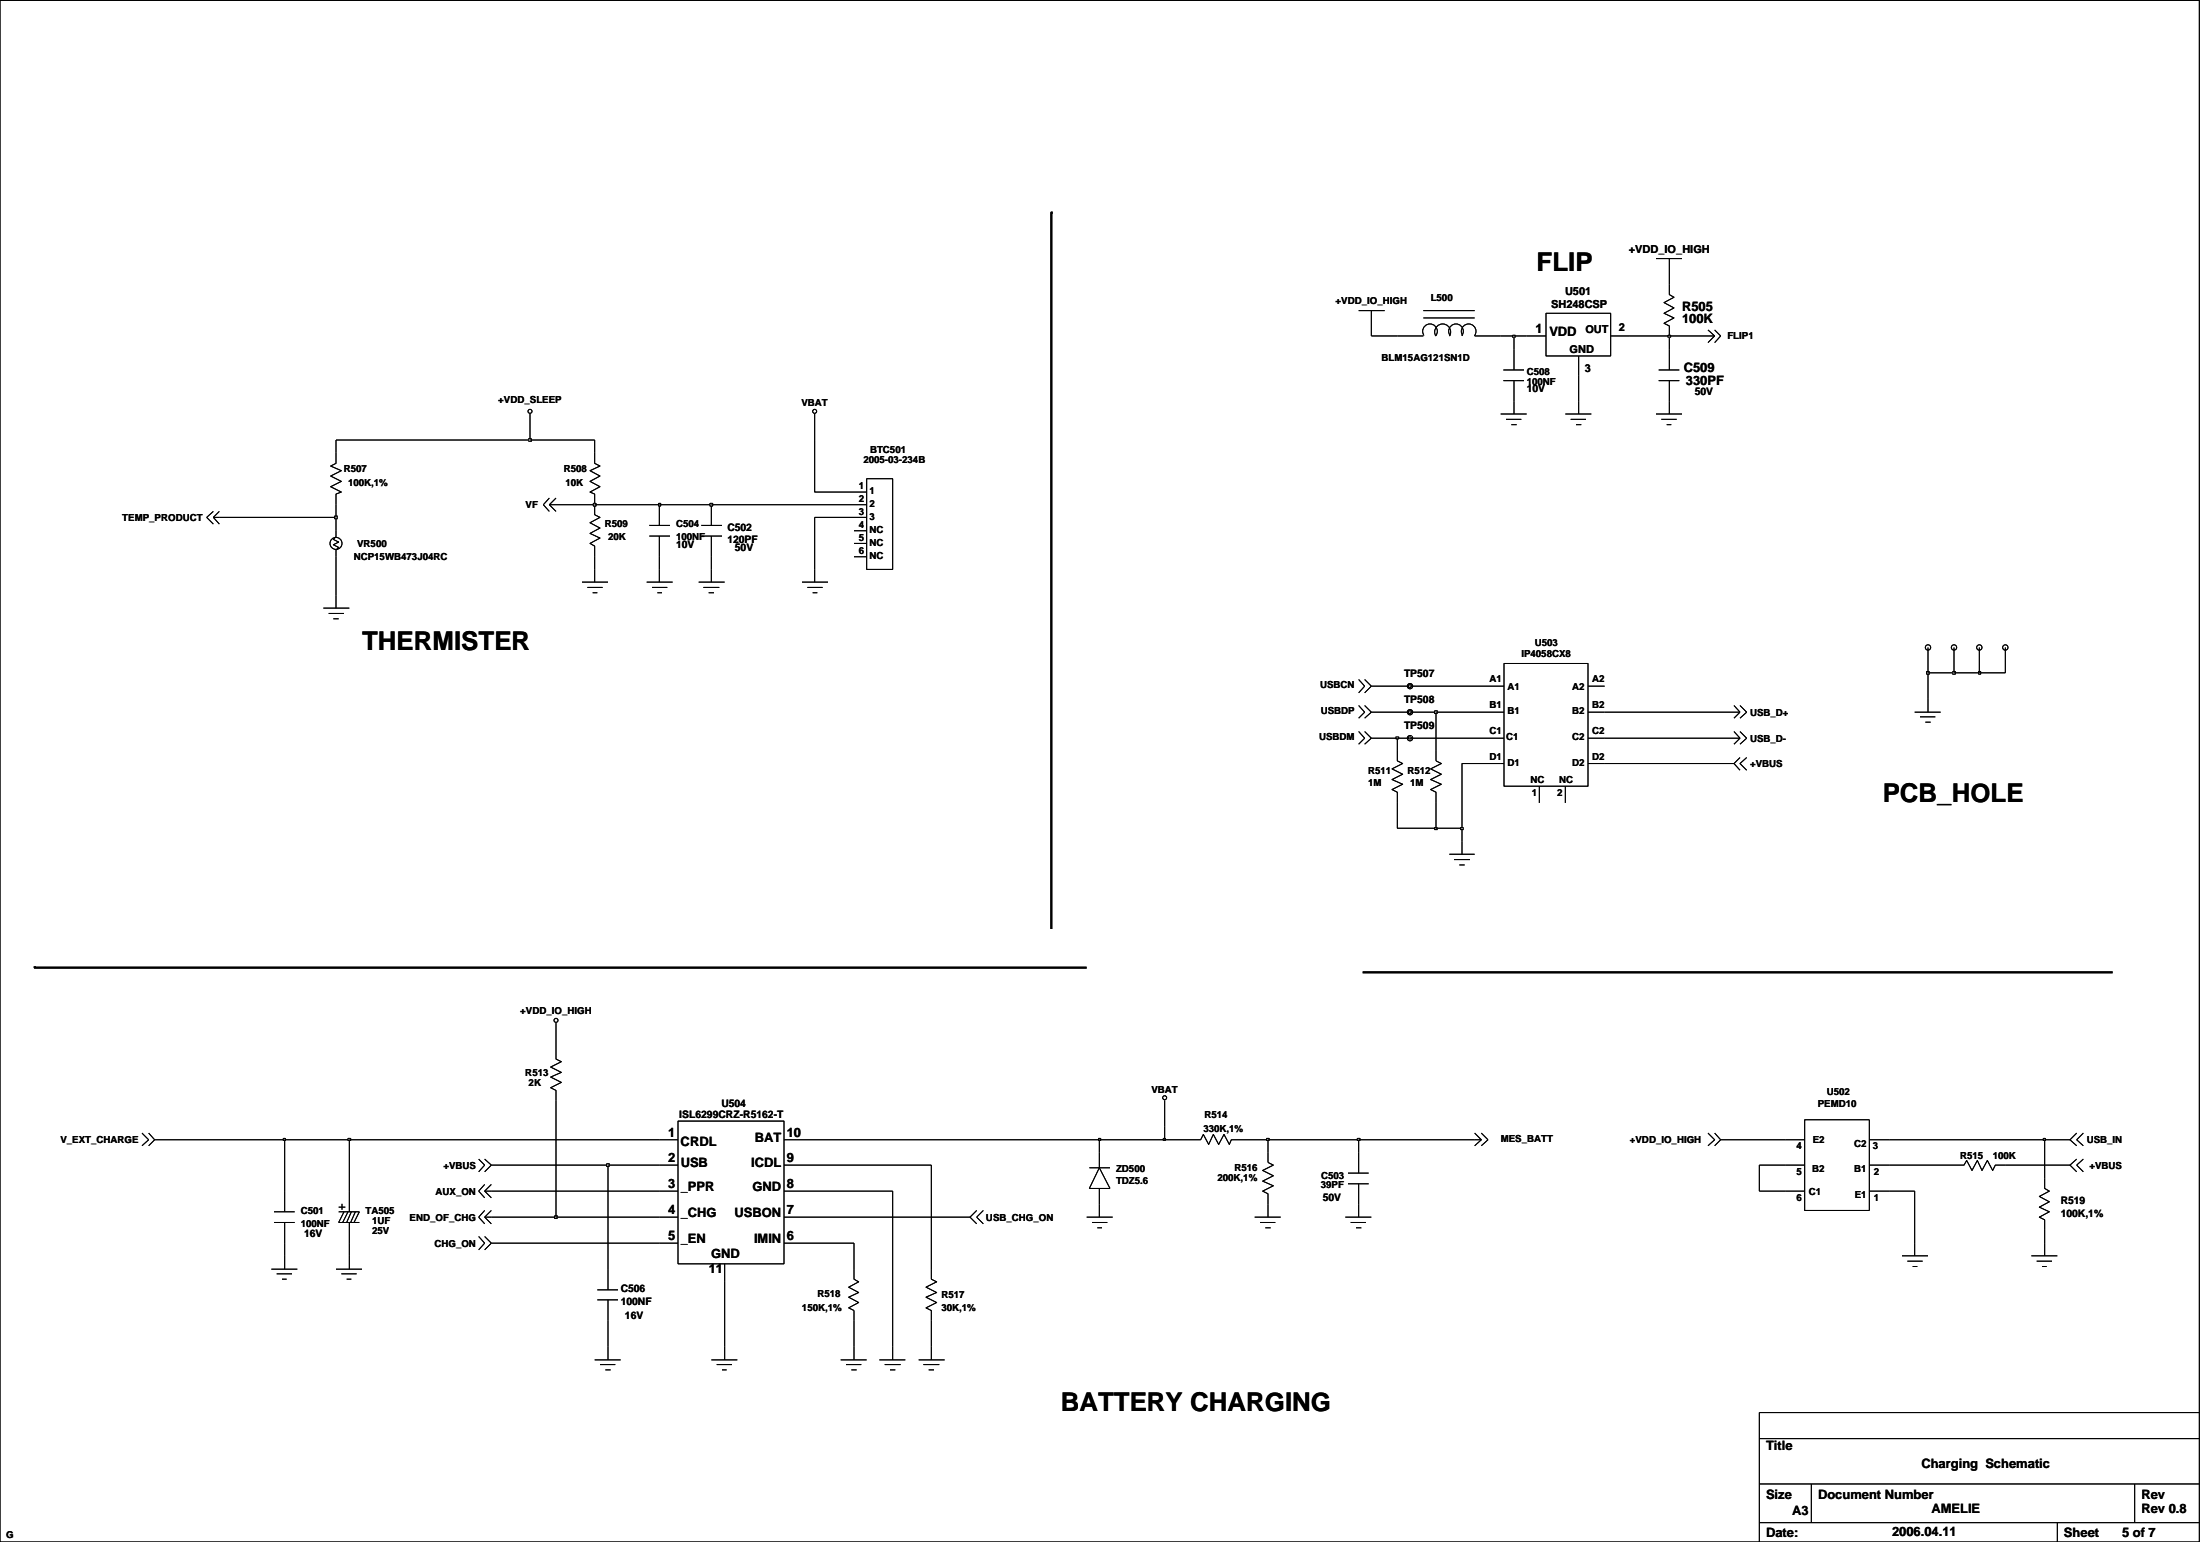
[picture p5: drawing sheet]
<svg xmlns="http://www.w3.org/2000/svg" width="279mm" height="196mm" viewBox="0 0 279 196" stroke-linecap="round" stroke-linejoin="round" font-family="sans-serif">
<g fill="none" stroke="#000" stroke-width=".13">
<path d="M172.6 39.4h3.3M174.2 39.4v3.2M180.8 39.4h6.5M196.3 39.8h8.3v5.4h-8.3zM210.3 32.8h3.3M212 32.8v4.6l.6 .3-1.3 .7 1.3 .7-1.3 .7 1.3 .6-1.3 .6 .7 .4v1.2M42.7 57.5v1.3l-.7 .4 1.3 .5-1.3 .7 1.3 .7-1.3 .7 1.3 .7-.6 .2v1.4M67.3 52.5v3.3M75.5 57.5v1.3l.7 .4-1.3 .5 1.3 .7-1.3 .7 1.3 .7-1.3 .7 .6 .2v2.6l.7 .4-1.3 .6 1.3 .7-1.3 .7 1.3 .6-1.3 .7 .6 .3v1.4M103.5 52.5v3.3M177.5 42.6h3.3M180.8 40.4h6.5"/>
<path d="M180.8 42.6a.93 .93 0 0 1 .2-1.3 .93 .93 0 0 1 1.3 .1 .93 .93 0 0 1 0 1.2M182.3 42.7a1.02 1.02 0 0 1 .9-1.6 1.02 1.02 0 0 1 .9 1.6M184.1 42.6a.93 .93 0 0 1 .2-1.3 .93 .93 0 0 1 1.3 .1 .93 .93 0 0 1 0 1.2M185.8 42.6a.93 .93 0 0 1 .1-1.3 .93 .93 0 0 1 1.3 .1 .93 .93 0 0 1 .1 1.2M187.3 42.6h3.3M190.6 52.5h3.3M190.9 48.3h2.6M190.9 47h2.6M191.3 53.2h1.9M191.9 53.9h.7M192.3 44.3v2.7M192.3 48.3v4.2"/>
<path d="M193.9 42.6h2.4M198.8 52.5h3.3M199.5 53.2h1.9M200.2 53.9h.6M200.5 45.2v2.4M200.5 50.9v1.6M204.6 42.6h2.4M210.3 52.5h3.3M210.7 48.3h2.6M210.7 47h2.6M211 53.2h1.9M211.7 53.9h.6"/>
<path d="M212 44.3v2.7M212 48.3v4.2M216.9 42.6h.9M216.9 41.9l.9 .7M217.8 41.9l.7 .7-.7 .9M217.8 42.6l-.9 .9M27.1 64.9l-.9 .8 .9 .8M27.1 65.7l.8 .8M27.1 65.7h.8M27.9 64.9l-.8 .8M41.1 77.2h3.3M41.7 77.9h2"/>
<path d="M42.3 78.5h.7M42.7 67.4v.7l-.4 .4 .7 .3-.7 .3 .7 .4-.3 .3v.9M42.7 75.6v1.6M69.8 63.2l-.8 .9 .8 .8M69.8 64.1h.8M70.6 63.2l-.8 .9 .8 .8M73.9 73.9h3.3M74.6 74.6h1.9M75.3 75.2h.6M75.5 72.3v1.6M82.1 73.9h3.3M82.5 66.7h2.6"/>
<path d="M82.5 68h2.6M82.8 74.6h2M83.5 75.2h.6M83.7 64.1v2.6M83.7 68v2.7M83.7 72.3v1.6M88.7 73.9h3.3M89.1 66.7h2.6M89.1 68h2.6M89.3 74.6h2.1M90 75.2h.7M90.3 64.1v2.6"/>
<path d="M90.3 68v2.7M90.3 72.3v1.6M101.9 73.9h3.3M102.5 74.6h2M103.2 75.2h.6M103.5 72.3v1.6M108.5 64.1h1.6M108.5 65.7h1.6M108.5 62.5h1.6M108.5 69h1.6M108.5 67.4h1.6M108.5 70.7h1.6"/>
<path d="M110.1 60.8h3.3v11.5h-3.3zM172.6 89.5l.7 .9-.7 .8M172.6 92.8l.7 .9-.7 .8M172.6 86.2l.7 .9-.7 .8M173.3 89.5l.9 .9-.9 .8M173.3 92.8l.9 .9-.9 .8M173.3 86.2l.9 .9-.9 .8M177.5 95.3v1.3l.6 .3-1.3 .7 1.3 .7-1.3 .6 1.3 .6-1.3 .7 .7 .4v1.3M182.4 95.3v1.3l.6 .3-1.3 .7 1.3 .7-1.3 .6 1.3 .6-1.3 .7 .7 .4v1.3M189 90.4h2M189 93.7h2M189 96.9h2"/>
<path d="M189 87.1h2M191 84.2h10.7v15.6h-10.7zM195.5 99.8v2.1M198.8 99.8v2.1M201.7 90.4h2.1M201.7 93.7h2.1M201.7 96.9h2.1M201.7 87.1h2.1M220.2 92.8l.8 .9-.8 .8M220.2 89.5l.8 .9M220.2 90.4h.8M220.2 93.7h.8"/>
<path d="M221 89.5l.8 .9-.8 .8M221 90.4l-.8 .8M221 96.2l-.8 .7 .8 .9M221 92.8l.8 .9-.8 .8M221.8 96.2l-.8 .7 .8 .9M243.2 90.4h3.3M243.8 91h2M244.5 91.7h.7M244.9 88.7v1.7M184.1 108.4h3.2M184.7 109.1h2M185.3 109.8h.7"/>
<path d="M185.7 106.8v1.6M70.6 129.8v4.6l.7 .4-1.4 .6 1.4 .7-1.4 .6 1.4 .7-1.4 .7 .7 .3v1.3M147.9 139.7v3.3M18 143.8l.9 .9-.9 .7M18.9 143.8l.7 .9-.7 .7M34.8 155.2h2.6M34.8 153.8h2.6M36.2 151.2v2.6M36.2 155.2v5.9M43 153.8h2.6l-.6 1.4M43 153.2h.9M43.4 152.8v.8"/>
<path d="M43.7 153.8l-.7 1.4h2.6M44.2 153.8l-.7 1.4M44.4 151.2v2.6M44.4 155.2v5.9M44.6 153.8l-.6 1.4M45.1 153.8l-.6 1.4M60.8 147.1l.8 .8-.8 .8M60.8 156.9l.8 .9-.8 .8M61.6 147.1l.8 .8-.8 .8M61.6 154.5h9M61.6 151.2h.8M61.6 150.3l-.8 .9 .8 .8"/>
<path d="M61.6 153.6l-.8 .9 .8 .8M61.6 154.5l.8 .8M61.6 156.9l.8 .9M62.4 150.3l-.8 .9 .8 .8M62.4 157.8h23.7M62.4 153.6l-.8 .9M62.4 157.8l-.8 .8M77.2 147.9v15.8M83.7 147.9h2.4M83.7 154.5h2.4M83.7 144.7h2.4M83.7 151.2h2.4"/>
<path d="M86.1 142.3h13.5v18.1h-13.5zM99.6 157.8h8.9v4.6l.6 .3-1.3 .7 1.3 .7-1.3 .5 1.3 .7-1.3 .7 .7 .3v6.3M99.6 147.9h2.3M99.6 154.5h2.3M99.6 144.7h2.3M99.6 151.2h2.3M113.4 151.2v21.4M118.3 147.9v14.5l.7 .3-1.4 .7 1.4 .7-1.4 .5 1.4 .7-1.4 .7 .7 .3v6.3M124 153.6l-.8 .9 .8 .8M124.9 153.6l-.9 .9 .9 .8M138 154.5h3.3M138.3 148.2h2.7"/>
<path d="M138.7 155.2h1.9M139.4 155.8h.6M139.6 148.2l1.4 2.6h-2.7zM139.6 146.3v1.9M139.6 150.8v3.7M151.1 144.7h1.4l.3-.7 .7 1.3 .6-1.3 .7 1.3 .6-1.3 .7 1.3 .3-.6h1.3M159.3 154.5h3.3M160 155.2h2M160.7 155.8h.7M161 146.3v1.2l.7 .4-1.3 .7 1.3 .6-1.3 .7 1.3 .6-1.3 .7 .6 .3v3M170.9 154.5h3.3M171.2 150.3h2.6"/>
<path d="M171.2 148.9h2.6M171.5 155.2h2M172.2 155.8h.7M172.6 146.3v2.6M172.6 150.3v4.2M187.3 143.8l.8 .9-.8 .7M187.3 144.7h.8M188.1 143.8l.9 .9-.9 .7M216.9 143.8l.9 .9-.9 .7M217.8 143.8l.7 .9-.7 .7M226.7 147.9h2.5M226.7 144.7h2.5"/>
<path d="M226.7 151.2h2.5M229.2 142.1h8.2v11.5h-8.2zM237.4 147.9h2.5M237.4 144.7h2.5M237.4 151.2h2.5M241.6 159.4h3.3M243.2 151.2v8.2M248.2 147.9h1.2l.4-.6 .6 1.3 .7-1.3 .6 1.3 .7-1.3 .7 1.3 .3-.7h1.3M258 159.4h3.3M259.7 149.6v1.2l.6 .4-1.3 .7 1.3 .6-1.3 .7 1.3 .6-1.3 .7 .7 .3v4.6M263.7 143.8l-.8 .9 .8 .7M263.7 147.1l-.8 .8 .8 .8"/>
<path d="M264.6 143.8l-.9 .9 .9 .7M264.6 147.1l-.9 .8 .9 .8M34.5 161.1h3.3M35.1 161.7h2M35.8 162.4h.6M42.7 161.1h3.3M43.3 161.7h2M44 162.4h.6M75.5 172.6h3.3M75.9 163.7h2.6M75.9 165h2.6M76.2 173.2h1.9"/>
<path d="M76.9 173.9h.7M77.2 165v7.6M90.3 172.6h3.3M91 173.2h2M91.7 173.9h.6M92 160.4v12.2M106.8 172.6h3.3M107.4 173.2h2M108.1 173.9h.7M111.7 172.6h3.3M112.4 173.2h2M113 173.9h.7"/>
<path d="M116.7 172.6h3.3M117.3 173.2h2M117.9 173.9h.7M242.2 160.1h2M242.9 160.8h.6M258.7 160.1h1.9M259.3 160.8h.6"/>
<circle cx="67.3" cy="52.2" r=".25"/>
<circle cx="103.5" cy="52.2" r=".25"/>
<circle cx="42.7" cy="69" r=".76"/>
<circle cx="179.1" cy="93.7" r=".34"/>
<circle cx="179.1" cy="90.4" r=".34"/>
<circle cx="179.1" cy="87.1" r=".34"/>
<circle cx="244.9" cy="82.2" r=".34"/>
<circle cx="248.2" cy="82.2" r=".34"/>
<circle cx="251.4" cy="82.2" r=".34"/>
<circle cx="254.7" cy="82.2" r=".34"/>
<circle cx="70.6" cy="129.5" r=".25"/>
<circle cx="147.9" cy="139.3" r=".25"/>
</g>
<path d="M70.4 154.3h.4v.4h-.4z" fill-rule="evenodd" fill="#c3c3c3"/>
<path d="M70.6 139.7v14.8h13.1M36.2 144.7v6.5M44.4 144.7v6.5M62.4 151.2h21.3M62.4 147.9h14.8M70.4 154.3h.4v.4h-.4zM101.9 154.5h21.3M101.9 151.2h11.5M223.4 147.9v3.3h3.3M239.9 151.2h3.3M259.7 144.7v4.9" fill="none" stroke="#000" stroke-width=".13"/>
<path d="M77 147.7h.4v.4h-.4z" fill-rule="evenodd" fill="#c3c3c3"/>
<path d="M19.6 144.7h16.6M77 147.7h.4v.4h-.4zM77.2 147.9h6.5M101.9 147.9h16.4M139.6 144.7v1.6M161 144.7v1.6M172.6 144.7v1.6M223.4 147.9h3.3M239.9 147.9h8.3M254.7 147.9h8.2" fill="none" stroke="#000" stroke-width=".13"/>
<path d="M36 144.5h.2v.2h-.2z" fill="#c3c3c3"/>
<path d="M36 144.5h.2v.2h-.2zM36.2 144.7h8.2" fill="none" stroke="#000" stroke-width=".13"/>
<path d="M44.2 144.5h.3v.2h-.3z" fill="#c3c3c3"/>
<path d="M44.2 144.5h.3v.2h-.3zM44.4 144.7h39.3M101.9 144.7h37.7" fill="none" stroke="#000" stroke-width=".13"/>
<path d="M139.5 144.5h.3v.2h-.3z" fill="#c3c3c3"/>
<path d="M139.5 144.5h.3v.2h-.3zM139.6 144.7h8.3" fill="none" stroke="#000" stroke-width=".13"/>
<path d="M147.7 144.5h.3v.2h-.3z" fill="#c3c3c3"/>
<path d="M147.7 144.5h.3v.2h-.3zM147.9 143v1.7h3.2M157.7 144.7h3.3" fill="none" stroke="#000" stroke-width=".13"/>
<path d="M160.9 144.5h.3v.2h-.3z" fill="#c3c3c3"/>
<path d="M160.9 144.5h.3v.2h-.3zM161 144.7h11.6" fill="none" stroke="#000" stroke-width=".13"/>
<path d="M172.4 144.5h.3v.2h-.3z" fill="#c3c3c3"/>
<path d="M172.4 144.5h.3v.2h-.3zM172.6 144.7h14.7M218.5 144.7h8.2M239.9 144.7h19.8" fill="none" stroke="#000" stroke-width=".13"/>
<path d="M259.5 144.5h.3v.2h-.3z" fill="#c3c3c3"/>
<path d="M177.5 101.9v3.2h4.9M185.7 105.1v1.7M259.5 144.5h.3v.2h-.3zM259.7 144.7h3.2" fill="none" stroke="#000" stroke-width=".13"/>
<path d="M182.2 105h.3v.3h-.3z" fill-rule="evenodd" fill="#c3c3c3"/>
<path d="M182.2 105h.3v.3h-.3zM182.4 101.9v3.2h3.3" fill="none" stroke="#000" stroke-width=".13"/>
<path d="M185.5 105h.3v.3h-.3z" fill="#c3c3c3"/>
<path d="M174.2 93.7h3.3v1.6M182.4 90.4v4.9M189 96.9h-3.3v8.2M203.8 96.9h16.4M185.5 105h.3v.3h-.3z" fill="none" stroke="#000" stroke-width=".13"/>
<path d="M177.3 93.5h.3v.3h-.3z" fill="#c3c3c3"/>
<path d="M177.3 93.5h.3v.3h-.3zM177.5 93.7h1.6" fill="none" stroke="#000" stroke-width=".13"/>
<path d="M178.9 93.5h.3v.3h-.3z" fill="#c3c3c3"/>
<path d="M174.2 90.4h4.9M178.9 93.5h.3v.3h-.3zM179.1 93.7h9.9M203.8 93.7h16.4" fill="none" stroke="#000" stroke-width=".13"/>
<path d="M178.9 90.2h.3v.4h-.3z" fill-rule="evenodd" fill="#c3c3c3"/>
<path d="M178.9 90.2h.3v.4h-.3zM179.1 90.4h3.3" fill="none" stroke="#000" stroke-width=".13"/>
<path d="M182.2 90.2h.3v.4h-.3z" fill-rule="evenodd" fill="#c3c3c3"/>
<path d="M174.2 87.1h4.9M182.2 90.2h.3v.4h-.3zM182.4 90.4h6.6M203.8 90.4h16.4M244.9 85.4v3.3" fill="none" stroke="#000" stroke-width=".13"/>
<path d="M178.9 86.9h.3v.4h-.3z" fill="#c3c3c3"/>
<path d="M178.9 86.9h.3v.4h-.3zM179.1 87.1h9.9" fill="none" stroke="#000" stroke-width=".13"/>
<path d="M244.7 85.2h.3v.4h-.3z" fill="#c3c3c3"/>
<path d="M244.7 85.2h.3v.4h-.3zM244.9 82.2v3.2h3.3" fill="none" stroke="#000" stroke-width=".13"/>
<path d="M248 85.2h.3v.4h-.3z" fill="#c3c3c3"/>
<path d="M248 85.2h.3v.4h-.3zM248.2 82.2v3.2h3.2" fill="none" stroke="#000" stroke-width=".13"/>
<path d="M251.3 85.2h.2v.4h-.2z" fill="#c3c3c3"/>
<path d="M27.9 65.7h14.8v1.7M42.7 70.7v4.9M75.5 70.7v1.6M83.7 70.7v1.6M90.3 70.7v1.6M103.5 65.7v6.6M251.3 85.2h.2v.4h-.2zM251.4 82.2v3.2h3.3v-3.2" fill="none" stroke="#000" stroke-width=".13"/>
<path d="M42.5 65.5h.3v.3h-.3z" fill="#c3c3c3"/>
<path d="M42.5 65.5h.3v.3h-.3zM42.7 64.1v1.6M70.6 64.1h4.9M103.5 65.7h5" fill="none" stroke="#000" stroke-width=".13"/>
<path d="M75.4 63.9h.3v.3h-.3z" fill-rule="evenodd" fill="#c3c3c3"/>
<path d="M75.4 63.9h.3v.3h-.3zM75.5 64.1h8.2" fill="none" stroke="#000" stroke-width=".13"/>
<path d="M83.7 63.9h.2v.3h-.2z" fill-rule="evenodd" fill="#c3c3c3"/>
<path d="M83.7 63.9h.2v.3h-.2zM83.7 64.1h6.6" fill="none" stroke="#000" stroke-width=".13"/>
<path d="M90.2 63.9h.3v.3h-.3z" fill-rule="evenodd" fill="#c3c3c3"/>
<path d="M67.3 55.8h-24.6v1.7M75.5 55.8v1.7M103.5 55.8v6.7h5M90.2 63.9h.3v.3h-.3zM90.3 64.1h18.2" fill="none" stroke="#000" stroke-width=".13"/>
<path d="M67.1 55.7h.4v.3h-.4z" fill-rule="evenodd" fill="#c3c3c3"/>
<path d="M67.1 55.7h.4v.3h-.4zM67.3 55.8h8.2M174.2 42.6h3.3M190.6 42.6h1.7v1.7M200.5 47.6v3.3M212 42.6v1.7" fill="none" stroke="#000" stroke-width=".13"/>
<path d="M192.1 42.6h.3v.2h-.3z" fill="#c3c3c3"/>
<path d="M192.1 42.6h.3v.2h-.3zM192.3 42.6h1.6M207 42.6h5" fill="none" stroke="#000" stroke-width=".13"/>
<path d="M211.8 42.6h.4v.2h-.4z" fill-rule="evenodd" fill="#c3c3c3"/>
<g fill="none" stroke="#000" stroke-width=".13">
<path d="M0 .1h279.3v195.6h-279.3zM172.6 39.4h3.3M174.2 39.4v3.2M180.8 39.4h6.5M196.3 39.8h8.3v5.4h-8.3zM210.3 32.8h3.3M212 32.8v4.6l.6 .3-1.3 .7 1.3 .7-1.3 .7 1.3 .6-1.3 .6 .7 .4v1.2h5.8M42.7 57.5v1.3l-.7 .4 1.3 .5-1.3 .7 1.3 .7-1.3 .7 1.3 .7-.6 .2v1.4M67.3 52.5v3.3M75.5 57.5v1.3l.7 .4-1.3 .5 1.3 .7-1.3 .7 1.3 .7-1.3 .7 .6 .2v2.6l.7 .4-1.3 .6 1.3 .7-1.3 .7 1.3 .6-1.3 .7 .6 .3v1.4M103.5 52.5v3.3M177.5 42.6h3.3"/>
<path d="M180.8 40.4h6.5M180.8 42.6a.93 .93 0 0 1 .2-1.3 .93 .93 0 0 1 1.3 .1 .93 .93 0 0 1 0 1.2M182.3 42.7a1.02 1.02 0 0 1 .9-1.6 1.02 1.02 0 0 1 .9 1.6M184.1 42.6a.93 .93 0 0 1 .2-1.3 .93 .93 0 0 1 1.3 .1 .93 .93 0 0 1 0 1.2M185.8 42.6a.93 .93 0 0 1 .1-1.3 .93 .93 0 0 1 1.3 .1 .93 .93 0 0 1 .1 1.2M187.3 42.6h3.3M190.6 52.5h3.3M190.9 48.3h2.6M190.9 47h2.6M191.3 53.2h1.9M191.9 53.9h.7M192.3 44.3v2.7"/>
<path d="M192.3 48.3v4.2M193.9 42.6h2.4M198.8 52.5h3.3M199.5 53.2h1.9M200.2 53.9h.6M200.5 45.2v2.4M200.5 50.9v1.6M204.6 42.6h2.4M210.3 52.5h3.3M210.7 48.3h2.6M210.7 47h2.6M211 53.2h1.9"/>
<path d="M211.7 53.9h.6M211.8 42.6h.4v.2h-.4zM212 44.3v2.7M212 48.3v4.2M216.9 41.9l.9 .7M217.8 41.9l.7 .7-.7 .9M217.8 42.6l-.9 .9M27.1 64.9l-.9 .8 .9 .8M27.1 65.7l.8 .8M27.1 65.7h.8M27.9 64.9l-.8 .8M41.1 77.2h3.3"/>
<path d="M41.7 77.9h2M42.3 78.5h.7M42.7 67.4v.7l-.4 .4 .7 .3-.7 .3 .7 .4-.3 .3v.9M42.7 75.6v1.6M69.8 63.2l-.8 .9 .8 .8M69.8 64.1h.8M70.6 63.2l-.8 .9 .8 .8M73.9 73.9h3.3M74.6 74.6h1.9M75.3 75.2h.6M75.5 72.3v1.6M82.1 73.9h3.3"/>
<path d="M82.5 66.7h2.6M82.5 68h2.6M82.8 74.6h2M83.5 75.2h.6M83.7 64.1v2.6M83.7 68v2.7M83.7 72.3v1.6M88.7 73.9h3.3M89.1 66.7h2.6M89.1 68h2.6M89.3 74.6h2.1M90 75.2h.7"/>
<path d="M90.3 64.1v2.6M90.3 68v2.7M90.3 72.3v1.6M101.9 73.9h3.3M102.5 74.6h2M103.2 75.2h.6M103.5 72.3v1.6M108.5 64.1h1.6M108.5 65.7h1.6M108.5 62.5h1.6M108.5 69h1.6M108.5 67.4h1.6"/>
<path d="M108.5 70.7h1.6M110.1 60.8h3.3v11.5h-3.3zM172.6 89.5l.7 .9-.7 .8M172.6 92.8l.7 .9-.7 .8M172.6 86.2l.7 .9-.7 .8M173.3 89.5l.9 .9-.9 .8M173.3 92.8l.9 .9-.9 .8M173.3 86.2l.9 .9-.9 .8M177.5 95.3v1.3l.6 .3-1.3 .7 1.3 .7-1.3 .6 1.3 .6-1.3 .7 .7 .4v1.3M182.4 95.3v1.3l.6 .3-1.3 .7 1.3 .7-1.3 .6 1.3 .6-1.3 .7 .7 .4v1.3M189 90.4h2M189 93.7h2"/>
<path d="M189 96.9h2M189 87.1h2M191 84.2h10.7v15.6h-10.7zM195.5 99.8v2.1M198.8 99.8v2.1M201.7 90.4h2.1M201.7 93.7h2.1M201.7 96.9h2.1M201.7 87.1h2.1M220.2 92.8l.8 .9-.8 .8M220.2 89.5l.8 .9M220.2 90.4h.8"/>
<path d="M220.2 93.7h.8M221 89.5l.8 .9-.8 .8M221 90.4l-.8 .8M221 96.2l-.8 .7 .8 .9M221 92.8l.8 .9-.8 .8M221.8 96.2l-.8 .7 .8 .9M243.2 90.4h3.3M243.8 91h2M244.5 91.7h.7M244.9 88.7v1.7M184.1 108.4h3.2M184.7 109.1h2"/>
<path d="M185.3 109.8h.7M185.7 106.8v1.6M70.6 129.8v4.6l.7 .4-1.4 .6 1.4 .7-1.4 .6 1.4 .7-1.4 .7 .7 .3v1.3M147.9 139.7v3.3M18 143.8l.9 .9-.9 .7M18.9 143.8l.7 .9-.7 .7M34.8 155.2h2.6M34.8 153.8h2.6M36.2 151.2v2.6M36.2 155.2v5.9M43 153.8h2.6l-.6 1.4M43 153.2h.9"/>
<path d="M43.4 152.8v.8M43.7 153.8l-.7 1.4h2.6M44.2 153.8l-.7 1.4M44.4 151.2v2.6M44.4 155.2v5.9M44.6 153.8l-.6 1.4M45.1 153.8l-.6 1.4M60.8 147.1l.8 .8-.8 .8M60.8 156.9l.8 .9-.8 .8M61.6 147.1l.8 .8-.8 .8M61.6 154.5h9M61.6 151.2h.8"/>
<path d="M61.6 150.3l-.8 .9 .8 .8M61.6 153.6l-.8 .9 .8 .8M61.6 154.5l.8 .8M61.6 156.9l.8 .9M62.4 150.3l-.8 .9 .8 .8M62.4 157.8h23.7M62.4 153.6l-.8 .9M62.4 157.8l-.8 .8M77.2 147.9v15.8M83.7 147.9h2.4M83.7 154.5h2.4M83.7 144.7h2.4"/>
<path d="M83.7 151.2h2.4M86.1 142.3h13.5v18.1h-13.5zM99.6 157.8h8.9v4.6l.6 .3-1.3 .7 1.3 .7-1.3 .5 1.3 .7-1.3 .7 .7 .3v6.3M99.6 147.9h2.3M99.6 154.5h2.3M99.6 144.7h2.3M99.6 151.2h2.3M113.4 151.2v21.4M118.3 147.9v14.5l.7 .3-1.4 .7 1.4 .7-1.4 .5 1.4 .7-1.4 .7 .7 .3v6.3M124 153.6l-.8 .9 .8 .8M124.9 153.6l-.9 .9 .9 .8M138 154.5h3.3"/>
<path d="M138.3 148.2h2.7M138.7 155.2h1.9M139.4 155.8h.6M139.6 148.2l1.4 2.6h-2.7zM139.6 146.3v1.9M139.6 150.8v3.7M151.1 144.7h1.4l.3-.7 .7 1.3 .6-1.3 .7 1.3 .6-1.3 .7 1.3 .3-.6h1.3M159.3 154.5h3.3M160 155.2h2M160.7 155.8h.7M161 146.3v1.2l.7 .4-1.3 .7 1.3 .6-1.3 .7 1.3 .6-1.3 .7 .6 .3v3M170.9 154.5h3.3"/>
<path d="M171.2 150.3h2.6M171.2 148.9h2.6M171.5 155.2h2M172.2 155.8h.7M172.6 146.3v2.6M172.6 150.3v4.2M187.3 143.8l.8 .9-.8 .7M187.3 144.7h.8M188.1 143.8l.9 .9-.9 .7M216.9 143.8l.9 .9-.9 .7M217.8 143.8l.7 .9-.7 .7M226.7 147.9h2.5"/>
<path d="M226.7 144.7h2.5M226.7 151.2h2.5M229.2 142.1h8.2v11.5h-8.2zM237.4 147.9h2.5M237.4 144.7h2.5M237.4 151.2h2.5M241.6 159.4h3.3M243.2 151.2v8.2M248.2 147.9h1.2l.4-.6 .6 1.3 .7-1.3 .6 1.3 .7-1.3 .7 1.3 .3-.7h1.3M258 159.4h3.3M259.7 149.6v1.2l.6 .4-1.3 .7 1.3 .6-1.3 .7 1.3 .6-1.3 .7 .7 .3v4.6M263.7 143.8l-.8 .9 .8 .7"/>
<path d="M263.7 147.1l-.8 .8 .8 .8M264.6 143.8l-.9 .9 .9 .7M264.6 147.1l-.9 .8 .9 .8M34.5 161.1h3.3M35.1 161.7h2M35.8 162.4h.6M42.7 161.1h3.3M43.3 161.7h2M44 162.4h.6M75.5 172.6h3.3M75.9 163.7h2.6M75.9 165h2.6"/>
<path d="M76.2 173.2h1.9M76.9 173.9h.7M77.2 165v7.6M90.3 172.6h3.3M91 173.2h2M91.7 173.9h.6M92 160.4v12.2M106.8 172.6h3.3M107.4 173.2h2M108.1 173.9h.7M111.7 172.6h3.3M112.4 173.2h2"/>
<path d="M113 173.9h.7M116.7 172.6h3.3M117.3 173.2h2M117.9 173.9h.7M242.2 160.1h2M242.9 160.8h.6M258.7 160.1h1.9M259.3 160.8h.6M279.3 179.3h-55.9v16.4M223.4 193.3h55.9M223.4 188.4h55.9M223.4 182.6h55.9"/>
<path d="M230 188.4v4.9M261.3 193.3v2.4M271.1 188.4v4.9"/>
<circle cx="67.3" cy="52.2" r=".25"/>
<circle cx="103.5" cy="52.2" r=".25"/>
<circle cx="42.7" cy="69" r=".76"/>
<circle cx="179.1" cy="93.7" r=".34"/>
<circle cx="179.1" cy="90.4" r=".34"/>
<circle cx="179.1" cy="87.1" r=".34"/>
<circle cx="244.9" cy="82.2" r=".34"/>
<circle cx="248.2" cy="82.2" r=".34"/>
<circle cx="251.4" cy="82.2" r=".34"/>
<circle cx="254.7" cy="82.2" r=".34"/>
<circle cx="70.6" cy="129.5" r=".25"/>
<circle cx="147.9" cy="139.3" r=".25"/>
</g>
<path d="M133.7 27h-.2v90.9M4.4 122.7v.1h133.6M173.1 123.4h95.2" fill="none" stroke="#000" stroke-width=".25"/>
<path d="M70.4 154.3h.4v.4h-.4z" fill-rule="evenodd" fill="#c3c3c3"/>
<path d="M70.6 139.7v14.8h13.1M36.2 144.7v6.5M44.4 144.7v6.5M62.4 151.2h21.3M62.4 147.9h14.8M70.4 154.3h.4v.4h-.4zM101.9 154.5h21.3M101.9 151.2h11.5M223.4 147.9v3.3h3.3M239.9 151.2h3.3M259.7 144.7v4.9" fill="none" stroke="#000" stroke-width=".13"/>
<path d="M77 147.7h.4v.4h-.4z" fill-rule="evenodd" fill="#c3c3c3"/>
<path d="M19.6 144.7h16.6M77 147.7h.4v.4h-.4zM77.2 147.9h6.5M101.9 147.9h16.4M139.6 144.7v1.6M161 144.7v1.6M172.6 144.7v1.6M223.4 147.9h3.3M239.9 147.9h8.3M254.7 147.9h8.2" fill="none" stroke="#000" stroke-width=".13"/>
<path d="M36 144.5h.2v.2h-.2z" fill="#c3c3c3"/>
<path d="M36 144.5h.2v.2h-.2zM36.2 144.7h8.2" fill="none" stroke="#000" stroke-width=".13"/>
<path d="M44.2 144.5h.3v.2h-.3z" fill="#c3c3c3"/>
<path d="M44.2 144.5h.3v.2h-.3zM44.4 144.7h39.3M101.9 144.7h37.7" fill="none" stroke="#000" stroke-width=".13"/>
<path d="M139.5 144.5h.3v.2h-.3z" fill="#c3c3c3"/>
<path d="M139.5 144.5h.3v.2h-.3zM139.6 144.7h8.3" fill="none" stroke="#000" stroke-width=".13"/>
<path d="M147.7 144.5h.3v.2h-.3z" fill="#c3c3c3"/>
<path d="M147.7 144.5h.3v.2h-.3zM147.9 143v1.7h3.2M157.7 144.7h3.3" fill="none" stroke="#000" stroke-width=".13"/>
<path d="M160.9 144.5h.3v.2h-.3z" fill="#c3c3c3"/>
<path d="M160.9 144.5h.3v.2h-.3zM161 144.7h11.6" fill="none" stroke="#000" stroke-width=".13"/>
<path d="M172.4 144.5h.3v.2h-.3z" fill="#c3c3c3"/>
<path d="M172.4 144.5h.3v.2h-.3zM172.6 144.7h14.7M218.5 144.7h8.2M239.9 144.7h19.8" fill="none" stroke="#000" stroke-width=".13"/>
<path d="M259.5 144.5h.3v.2h-.3z" fill="#c3c3c3"/>
<path d="M177.5 101.9v3.2h4.9M185.7 105.1v1.7M259.5 144.5h.3v.2h-.3zM259.7 144.7h3.2" fill="none" stroke="#000" stroke-width=".13"/>
<path d="M182.2 105h.3v.3h-.3z" fill-rule="evenodd" fill="#c3c3c3"/>
<path d="M182.2 105h.3v.3h-.3zM182.4 101.9v3.2h3.3" fill="none" stroke="#000" stroke-width=".13"/>
<path d="M185.5 105h.3v.3h-.3z" fill="#c3c3c3"/>
<path d="M174.2 93.7h3.3v1.6M182.4 90.4v4.9M189 96.9h-3.3v8.2M203.8 96.9h16.4M185.5 105h.3v.3h-.3z" fill="none" stroke="#000" stroke-width=".13"/>
<path d="M177.3 93.5h.3v.3h-.3z" fill="#c3c3c3"/>
<path d="M177.3 93.5h.3v.3h-.3zM177.5 93.7h1.6" fill="none" stroke="#000" stroke-width=".13"/>
<path d="M178.9 93.5h.3v.3h-.3z" fill="#c3c3c3"/>
<path d="M174.2 90.4h4.9M178.9 93.5h.3v.3h-.3zM179.1 93.7h9.9M203.8 93.7h16.4" fill="none" stroke="#000" stroke-width=".13"/>
<path d="M178.9 90.2h.3v.4h-.3z" fill-rule="evenodd" fill="#c3c3c3"/>
<path d="M178.9 90.2h.3v.4h-.3zM179.1 90.4h3.3" fill="none" stroke="#000" stroke-width=".13"/>
<path d="M182.2 90.2h.3v.4h-.3z" fill-rule="evenodd" fill="#c3c3c3"/>
<path d="M174.2 87.1h4.9M182.2 90.2h.3v.4h-.3zM182.4 90.4h6.6M203.8 90.4h16.4M244.9 85.4v3.3" fill="none" stroke="#000" stroke-width=".13"/>
<path d="M178.9 86.9h.3v.4h-.3z" fill="#c3c3c3"/>
<path d="M178.9 86.9h.3v.4h-.3zM179.1 87.1h9.9" fill="none" stroke="#000" stroke-width=".13"/>
<path d="M244.7 85.2h.3v.4h-.3z" fill="#c3c3c3"/>
<path d="M244.7 85.2h.3v.4h-.3zM244.9 82.2v3.2h3.3" fill="none" stroke="#000" stroke-width=".13"/>
<path d="M248 85.2h.3v.4h-.3z" fill="#c3c3c3"/>
<path d="M248 85.2h.3v.4h-.3zM248.2 82.2v3.2h3.2" fill="none" stroke="#000" stroke-width=".13"/>
<path d="M251.3 85.2h.2v.4h-.2z" fill="#c3c3c3"/>
<path d="M27.9 65.7h14.8v1.7M42.7 70.7v4.9M75.5 70.7v1.6M83.7 70.7v1.6M90.3 70.7v1.6M103.5 65.7v6.6M251.3 85.2h.2v.4h-.2zM251.4 82.2v3.2h3.3v-3.2" fill="none" stroke="#000" stroke-width=".13"/>
<path d="M42.5 65.5h.3v.3h-.3z" fill="#c3c3c3"/>
<path d="M42.5 65.5h.3v.3h-.3zM42.7 64.1v1.6M70.6 64.1h4.9M103.5 65.7h5" fill="none" stroke="#000" stroke-width=".13"/>
<path d="M75.4 63.9h.3v.3h-.3z" fill-rule="evenodd" fill="#c3c3c3"/>
<path d="M75.4 63.9h.3v.3h-.3zM75.5 64.1h8.2" fill="none" stroke="#000" stroke-width=".13"/>
<path d="M83.7 63.9h.2v.3h-.2z" fill-rule="evenodd" fill="#c3c3c3"/>
<path d="M83.7 63.9h.2v.3h-.2zM83.7 64.1h6.6" fill="none" stroke="#000" stroke-width=".13"/>
<path d="M90.2 63.9h.3v.3h-.3z" fill-rule="evenodd" fill="#c3c3c3"/>
<path d="M67.3 55.8h-24.6v1.7M75.5 55.8v1.7M103.5 55.8v6.7h5M90.2 63.9h.3v.3h-.3zM90.3 64.1h18.2" fill="none" stroke="#000" stroke-width=".13"/>
<path d="M67.1 55.7h.4v.3h-.4z" fill-rule="evenodd" fill="#c3c3c3"/>
<path d="M67.1 55.7h.4v.3h-.4zM67.3 55.8h8.2M174.2 42.6h3.3M190.6 42.6h1.7v1.7M200.5 47.6v3.3M212 42.6v1.7" fill="none" stroke="#000" stroke-width=".13"/>
<path d="M192.1 42.6h.3v.2h-.3z" fill="#c3c3c3"/>
<path d="M192.1 42.6h.3v.2h-.3zM192.3 42.6h1.6M207 42.6h5" fill="none" stroke="#000" stroke-width=".13"/>
<path d="M211.8 42.6h.4v.2h-.4z" fill-rule="evenodd" fill="#c3c3c3"/>
<path d="M0 .1h279.3v195.6h-279.3zM211.8 42.6h.4v.2h-.4zM212 42.6h4.9M279.3 179.3h-55.9v16.4M223.4 193.3h55.9M223.4 188.4h55.9M223.4 182.6h55.9M230 188.4v4.9M261.3 193.3v2.4M271.1 188.4v4.9" fill="none" stroke="#000" stroke-width=".13"/>
<path d="M133.7 27h-.2v90.9M4.4 122.7v.1h133.6M173.1 123.4h95.2" fill="none" stroke="#000" stroke-width=".25"/>
<g font-size="3.3">
<text x="195.2" y="34.4">FLIP</text>
<text x="46" y="82.5">THERMISTER</text>
<text x="239.1" y="101.7">PCB_HOLE</text>
<text x="134.7" y="179.1">BATTERY CHARGING</text>
</g>
<g font-size="1.6">
<text x="213.6" y="41">100K</text>
<text x="213.6" y="39.4">R505</text>
<text x="195" y="42.3">1</text>
<text x="196.8" y="42.6">VDD</text>
<text x="213.8" y="47.2">C509</text>
<text x="214.1" y="48.8">330PF</text>
<text x="84.9" y="144.3">1</text>
<text x="84.9" y="147.5">2</text>
<text x="86.4" y="145.5">CRDL</text>
<text x="86.4" y="148.1">USB</text>
<text x="95.4" y="148.1">ICDL</text>
<text x="95.9" y="144.9">BAT</text>
<text x="99.9" y="144.3">10</text>
<text x="99.9" y="147.5">9</text>
<text x="84.9" y="154.1">4</text>
<text x="84.9" y="150.8">3</text>
<text x="86.4" y="154.4">_CHG</text>
<text x="86.4" y="151.1">_PPR</text>
<text x="93.3" y="154.4">USBON</text>
<text x="95.6" y="151.1">GND</text>
<text x="99.9" y="150.8">8</text>
<text x="99.9" y="154.1">7</text>
<text x="84.9" y="157.4">5</text>
<text x="86.4" y="157.7">_EN</text>
<text x="90" y="161.6">11</text>
<text x="90.3" y="159.7">GND</text>
<text x="95.8" y="157.7">IMIN</text>
<text x="99.9" y="157.4">6</text>
<text x="224.3" y="184">Title</text>
<text x="224.3" y="190.2">Size</text>
<text x="230.9" y="190.2">Document Number</text>
<text x="244" y="186.3">Charging Schematic</text>
<text x="271.9" y="190.2">Rev</text>
<text x="224.3" y="195.1">Date:</text>
<text x="227.6" y="192.3">A3</text>
<text x="240.3" y="195">2006.04.11</text>
<text x="245.3" y="192.1">AMELIE</text>
<text x="262.1" y="195.1">Sheet</text>
<text x="269.5" y="195.1">5 of 7</text>
<text x="271.9" y="192.1">Rev 0.8</text>
</g>
<g font-size="1.4">
<text x="206.9" y="32.1">+VDD_IO_HIGH</text>
<text x="197" y="39.1">SH248CSP</text>
<text x="198.8" y="37.5">U501</text>
<text x="199.3" y="44.8">GND</text>
<text x="201.3" y="47.2">3</text>
<text x="201.4" y="42.3">OUT</text>
<text x="205.6" y="42">2</text>
</g>
<g font-size="1.3">
<text x="193.9" y="49.8">10V</text>
<text x="215.2" y="50.1">50V</text>
<text x="85.9" y="69.5">10V</text>
<text x="92.4" y="67.4">C502</text>
<text x="92.4" y="69">120PF</text>
<text x="93.3" y="69.9">50V</text>
<text x="178.3" y="89.2">TP508</text>
<text x="178.3" y="85.9">TP507</text>
<text x="178.3" y="92.5">TP509</text>
<text x="86.3" y="141.8">ISL6299CRZ-R5162-T</text>
<text x="91.6" y="140.6">U504</text>
<text x="168" y="152.5">50V</text>
<text x="261.7" y="154.5">100K,1%</text>
<text x="261.7" y="152.9">R519</text>
<text x="38.6" y="157">16V</text>
<text x="78.8" y="165.6">100NF</text>
<text x="78.8" y="164">C506</text>
<text x="79.4" y="167.4">16V</text>
</g>
<g font-size="1.2">
<text x="169.6" y="38.6">+VDD_IO_HIGH</text>
<text x="181.7" y="38.2">L500</text>
<text x="175.5" y="45.8">BLM15AG121SN1D</text>
<text x="193.9" y="47.6">C508</text>
<text x="219.4" y="43.1">FLIP1</text>
<text x="63.3" y="51.2">+VDD_SLEEP</text>
<text x="101.8" y="51.5">VBAT</text>
<text x="193.9" y="48.8">100NF</text>
<text x="43.7" y="59.9">R507</text>
<text x="71.6" y="59.9">R508</text>
<text x="109.6" y="58.7">2005-03-234B</text>
<text x="110.5" y="57.5">BTC501</text>
<text x="44.2" y="61.6">100K,1%</text>
<text x="66.8" y="64.5">VF</text>
<text x="71.8" y="61.6">10K</text>
<text x="109.1" y="62.1">1</text>
<text x="109.1" y="63.7">2</text>
<text x="109.1" y="65.3">3</text>
<text x="110.4" y="62.7">1</text>
<text x="110.4" y="64.4">2</text>
<text x="15.5" y="66.2">TEMP_PRODUCT</text>
<text x="44.9" y="71">NCP15WB473J04RC</text>
<text x="45.4" y="69.4">VR500</text>
<text x="76.8" y="66.9">R509</text>
<text x="77.2" y="68.5">20K</text>
<text x="85.9" y="68.5">100NF</text>
<text x="85.9" y="66.9">C504</text>
<text x="109.1" y="67">4</text>
<text x="109.1" y="68.6">5</text>
<text x="109.1" y="70.3">6</text>
<text x="110.4" y="67.7">NC</text>
<text x="110.4" y="69.3">NC</text>
<text x="110.4" y="71">NC</text>
<text x="110.4" y="66">3</text>
<text x="193.2" y="83.5">IP4058CX8</text>
<text x="194.9" y="82">U503</text>
<text x="167.7" y="87.4">USBCN</text>
<text x="189.2" y="86.5">A1</text>
<text x="189.2" y="89.8">B1</text>
<text x="191.5" y="87.5">A1</text>
<text x="199.7" y="87.5">A2</text>
<text x="202.2" y="86.5">A2</text>
<text x="202.2" y="89.8">B2</text>
<text x="167.5" y="94">USBDM</text>
<text x="167.7" y="90.7">USBDP</text>
<text x="189.2" y="93.1">C1</text>
<text x="191.3" y="94">C1</text>
<text x="191.5" y="90.7">B1</text>
<text x="199.7" y="94">C2</text>
<text x="199.7" y="90.7">B2</text>
<text x="202.2" y="93.1">C2</text>
<text x="222.3" y="90.8">USB_D+</text>
<text x="222.3" y="94.1">USB_D-</text>
<text x="173.7" y="99.8">1M</text>
<text x="173.7" y="98.2">R511</text>
<text x="178.7" y="98.2">R512</text>
<text x="179.1" y="99.8">1M</text>
<text x="189.2" y="96.4">D1</text>
<text x="191.5" y="97.2">D1</text>
<text x="194.4" y="99.4">NC</text>
<text x="194.6" y="101">1</text>
<text x="197.8" y="101">2</text>
<text x="198" y="99.4">NC</text>
<text x="199.7" y="97.2">D2</text>
<text x="202.2" y="96.4">D2</text>
<text x="222.3" y="97.4">+VBUS</text>
<text x="66.1" y="128.8">+VDD_IO_HIGH</text>
<text x="66.7" y="136.5">R513</text>
<text x="67.1" y="137.9">2K</text>
<text x="146.2" y="138.7">VBAT</text>
<text x="152.8" y="143.6">330K,1%</text>
<text x="153" y="142">R514</text>
<text x="230.9" y="140.6">PEMD10</text>
<text x="232" y="138.9">U502</text>
<text x="7.7" y="145.1">V_EXT_CHARGE</text>
<text x="56.3" y="148.3">+VBUS</text>
<text x="141.7" y="148.7">ZD500</text>
<text x="154.6" y="149.9">200K,1%</text>
<text x="156.8" y="148.6">R516</text>
<text x="167.8" y="149.6">C503</text>
<text x="190.6" y="144.9">MES_BATT</text>
<text x="207" y="145.1">+VDD_IO_HIGH</text>
<text x="228.2" y="145.9">4</text>
<text x="228.2" y="149.2">5</text>
<text x="230.2" y="148.8">B2</text>
<text x="230.2" y="145.1">E2</text>
<text x="235.5" y="148.8">B1</text>
<text x="235.5" y="145.5">C2</text>
<text x="237.8" y="145.9">3</text>
<text x="238" y="149.2">2</text>
<text x="248.9" y="147.1">R515</text>
<text x="253.1" y="147.1">100K</text>
<text x="265" y="145.1">USB_IN</text>
<text x="265.3" y="148.3">+VBUS</text>
<text x="38.2" y="154.1">C501</text>
<text x="38.2" y="155.8">100NF</text>
<text x="46.4" y="154.1">TA505</text>
<text x="47.2" y="155.4">1UF</text>
<text x="52" y="154.9">END_OF_CHG</text>
<text x="55.3" y="151.6">AUX_ON</text>
<text x="125.2" y="154.9">USB_CHG_ON</text>
<text x="141.7" y="150.3">TDZ5.6</text>
<text x="167.7" y="150.8">39PF</text>
<text x="228.2" y="152.5">6</text>
<text x="229.7" y="151.6">C1</text>
<text x="235.6" y="152.1">E1</text>
<text x="238" y="152.5">1</text>
<text x="47.2" y="156.6">25V</text>
<text x="55.2" y="158.2">CHG_ON</text>
<text x="101.9" y="166.4">150K,1%</text>
<text x="103.8" y="164.6">R518</text>
<text x="119.5" y="164.7">R517</text>
<text x="119.5" y="166.4">30K,1%</text>
<text x=".8" y="195.2">G</text>
</g>
</svg>
